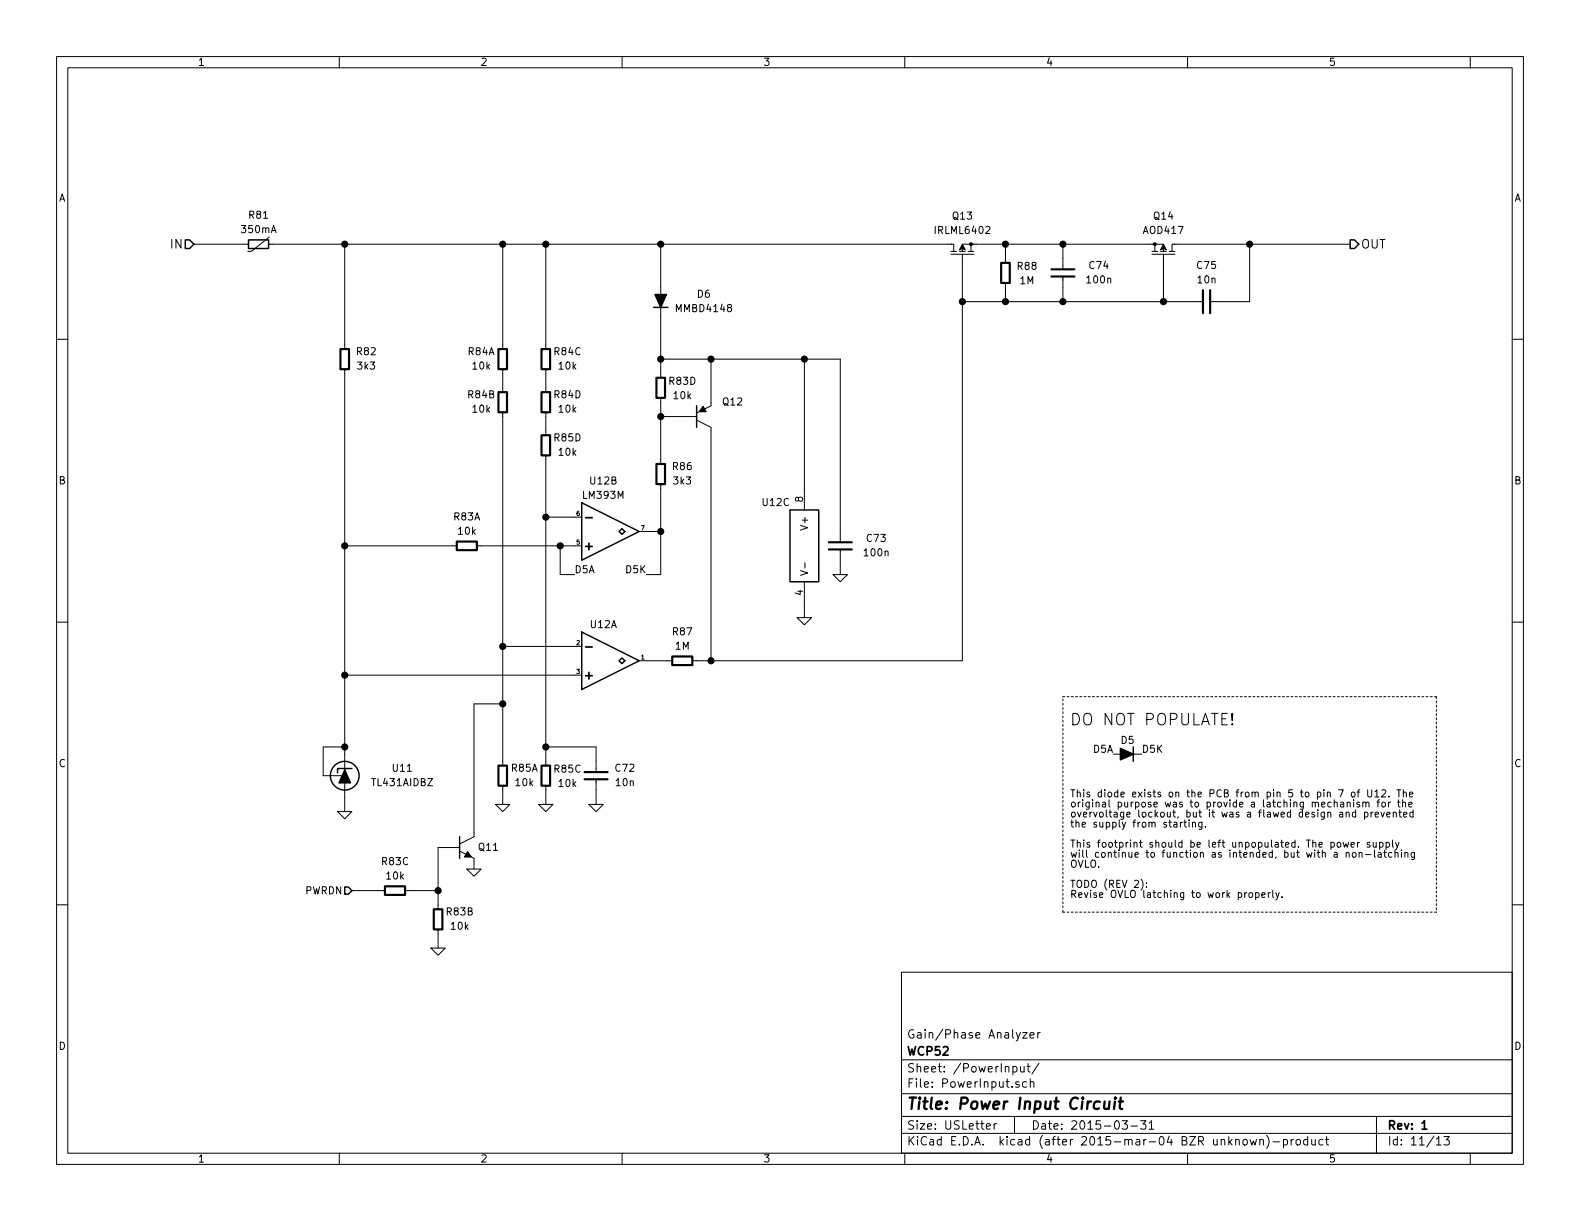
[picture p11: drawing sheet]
<svg xmlns="http://www.w3.org/2000/svg" width="279mm" height="216mm" viewBox="0 0 279 216" stroke-linecap="round" stroke-linejoin="round" font-family="sans-serif">
<g fill="none" stroke="#000" stroke-width=".18">
<path d="M10 10h259.4v195.9h-259.4zM12 12h255.4v191.9h-255.4zM60 10v2M110 10v2M160 10v2M210 10v2M260 10v2M10 60h2M34.3 43.2h9.6M47.5 43.2h120.8M47.6 41.9l-3.2 2.6h-.6M61 43.2v18.5"/>
<path d="M88.9 43.2v18.5M96.5 43.2v18.5M116.8 43.2v8.9M116.8 54.4v12.4M168.1 43.2h.6v1.3M168.1 45h4.1M168.1 44.5h1.1M169.7 44.5h1M170.2 45v71.8h-47.8M170.2 53.3h42.5M171.2 44.5h1M171.7 43.2v1.3"/>
<path d="M172.1 43.2h31.7M172.2 43.2h-2v1.3M177.8 43.2v3.3M177.8 50v3.3M188 43.2v4.4M188 48.9v4.4M203.7 43.2h2v1.3M203.7 45h4.1M203.7 44.5h1M204.2 43.2v1.3M205.2 44.5h1M205.7 45v8.3"/>
<path d="M206.8 44.5h1M207.6 43.2h31.2M207.8 43.2h-.5v1.3M221 43.2v10.1h-7M267.4 60h2M61 65.3v78.2M88.9 65.3v4M88.9 72.9v62.5M96.5 65.3v4M96.5 72.9v4.1M116.8 70.4v11.6M116.8 73.7h6.4"/>
<path d="M116.8 63.5h31.8v32.4M123.2 74.3l2.5 1.3v41.2M125.7 63.5v8.3l-2.5 1.2M142.2 63.5v26.7M61 96.5h19.8M84.3 96.5h18.6M96.5 91.4h6.4M96.5 80.5v54.9M99.1 96.5v5.1h2.5M113 94h3.8M116.8 85.6v16h-2.5M142.3 99.5v1"/>
<path d="M148.6 97.2v4.4M10 110h2M61 119.4h41.9M88.9 114.3h14M113 116.8h5.9M141 109.2h2.5l-1.3 1.3zM141.6 100.9l1.2 .4-1.2 .4M142.2 102.9v6.3M147.3 101.6h2.6l-1.3 1.3zM267.4 110h2M61 132.1h-3.9v5.1h3.9M88.9 138.9v3.3"/>
<path d="M88.9 124.5h-5.1v23.5l-2.5 1.2M96.5 138.9v3.3M96.5 132.1h8.9v4.4M105.4 137.8v4.4M196.8 133.4h1.3M200.4 133.4h1.5M217.9 128l.1 .1-.1 .1-.1-.1 .1-.1v.2M217.9 126.1v1.3l.1-1.2-.1-.1-.1 .1 .1 1.2M236.7 139.6h.8l-.5 1.3M240.5 139.6l-.3 .2v1.1M241.9 139.6v1.1l.2 .2h.2l.3-.2v-1.1M244.3 139.8l.5-.2 .2 .2 .1 .2-.8 .9h.8"/>
<path d="M247 139.6h.7M247.4 139.6v1.3M248.2 139.6v1.3M10 160h2M59.7 143.5h2.5l-1.2 1.3zM62.2 157.5h5.9M71.6 157.5h5.9M81.3 150.5l2.5 1.3v1.9M81.3 149.9h-3.8v10.9M82.5 153.7h2.6l-1.3 1.2zM87.6 142.2h2.6l-1.3 1.3zM95.2 142.2h2.6l-1.3 1.3z"/>
<path d="M104.1 142.2h2.6l-1.3 1.3zM201.8 155.4a1.51 1.51 0 0 1 0 2M202.7 156.8v.1M202.7 156.1v.1M208.7 145.4v.9M209.1 145.4l-.4 .2M209.5 145v1.1l.3 .2M210.3 145.4v.9M210.9 145.5l.1-.1 .4 .1v.8M210.9 145.4v.9M212.5 145.4v1.2h-.5M212.5 145.5l-.3-.1-.2 .2 .1 .6h.4"/>
<path d="M213.2 146.1v.2M221 157.9l.3-.1 .2 .3v.3l-.2 .3-.3-.1-.1-.2zM222 157.9l.4-.1 .3 .3-.2 .5h-.5M222 157.8v1.3M223.1 158.3l.6-.2v-.2l-.4-.1-.2 .2 .1 .6h.5M224.3 157.8v.9M224.6 157.8l-.3 .3M225.1 157.4v1.1l.1 .2M225.6 157.8l.3 .9M226.2 157.8l-.4 1.2-.2 .1M226.7 158.6v.1M235.9 150.8h.5l.1 .8"/>
<path d="M236.5 151l-.6 .2v.1l.2 .3 .4-.1M236.5 149.1l.4-.2 .2 .3v.4l-.2 .2-.4-.1zM237.1 141.9h.5v.8M237.5 148.9l.3 .9 .2-.6 .3 .6 .2-.9M237.6 142.1l-.5 .2-.1 .1 .2 .3 .4-.1M238 143.7l.2-.1 .3 .1 .1 .8M238 150.9l.2-.2 .3 .1 .1 .8M238 143.6v.9M238 150.7v.9M238.2 142l.2-.2 .3 .1 .1 .8M238.2 141.8v.9M238.9 149.4l.6-.1-.1-.3-.3-.1-.2 .2 .1 .6h.4"/>
<path d="M239 140.2l.2-.1 .3 .1 .1 .5-.1 .1-.3 .1-.2-.1zM239.2 150.9l.3-.2 .3 .3v.3l-.3 .3-.3-.1zM239.4 141.4v.1M239.4 141.8v.9M239.7 143.7l-.3-.1-.3 .3 .1 .5h.5M239.7 143.2v1.3M240 140.1h.5M240.1 148.9v.9M240.3 150.9l.2-.2 .3 .1 .1 .8M240.3 150.7v.9M240.4 141.9l-.3-.1-.2 .2 .1 .2 .4 .1v.3h-.5M240.4 148.9l-.3 .3"/>
<path d="M241 142l.2-.2 .3 .1v.8M241 141.8v.9M241.3 143.7l.4-.1 .2 .3-.1 .5h-.5M241.3 143.6v1.3M241.5 151.1h.9M241.5 142l.2-.2 .3 .1 .1 .8M242.2 149l-.3-.1-.1 .2v.2l.4 .1v.3h-.4M242.4 143.6v.9M242.8 143.6l-.4 .3M242.8 148.9l.1 .8 .3 .1 .2-.1M243.1 150.3v1.1l.1 .2M243.1 140l.4-.4v1.3"/>
<path d="M243.1 140.9h.7M243.2 144l.6-.1-.1-.2-.3-.1-.2 .2v.6h.5M243.4 148.9v.9M243.5 141.8h.5M243.7 150.8h.5v.8M244 141.4l-.3 .2v1.1M244 149l.3-.1 .3 .3-.2 .5h-.4M244 148.9v1.3M244.2 143.6l.3 .9 .3-.9M244.2 151l-.5 .2v.1l.1 .3 .4-.1M244.4 142l.2-.2 .3 .2 .1 .4-.1 .2-.3 .1-.2-.1zM244.7 150.7h.5"/>
<path d="M244.9 150.3v1.1l.3 .2M245.1 149l.4-.1 .2 .3-.1 .5h-.5M245.1 148.9v1.3M245.2 144l.6-.1v-.2l-.4-.1-.2 .2 .1 .6h.5M245.5 141.8v.9M245.6 140.8v.1M245.9 141.8l-.4 .3M246.1 150.8l-.3-.1-.3 .3 .1 .5h.5M246.3 148.5v1.1l.1 .2M246.4 143.7l.2-.1 .3 .1v.8M246.4 143.6v.9M246.7 150.9l.2-.2 .3 .1v.8"/>
<path d="M246.7 150.3v1.3M246.8 148.9l.3 .9M247.1 141.8h.5M247.3 141.4v1.1l.3 .2M247.3 143.6h.5M247.4 148.9l-.4 1.2-.2 .1M247.5 143.2v1.1l.3 .2M247.8 150.3v.1M247.8 150.7v.9M248 142l.2-.2 .3 .1 .1 .8M248 141.4v1.3M248.2 140.2l.1-.1h.3l.1 .8"/>
<path d="M248.2 144l.6-.1-.1-.2-.3-.1-.2 .2 .1 .6h.4M248.4 150.9l.2-.2 .3 .1 .1 .8M248.4 150.7v.9M249.1 142.3l.6-.2v-.2l-.4-.1-.2 .2 .1 .6h.5M249.3 140.5l.5-.1v-.3h-.4l-.1 .1v.6h.5M249.9 143.7l-.4-.1-.2 .3 .1 .5h.5M249.9 143.2v1.3M250.1 150.7v1.2h-.5M250.1 150.8l-.3-.1-.3 .3 .1 .5h.5M267.4 160h2M76.2 167.6h2.5l-1.2 1.3zM77.5 164.3v3.3"/>
<path d="M159.4 171.9h108v32h-108zM159.4 197.4h108M159.4 193.4h108M159.4 187.4h108M174.4 199.2l.7-.2v-.2l-.4-.1-.3 .2 .1 .7h.6M175.8 198.7v1M176.2 198.7l-.4 .3M179.1 188.6h.5l.2 .2-.1 .7h-.6M179.4 197.4v3M180.2 191.3a.37 .37 0 0 0-.6 .2l.1 .2 .5 .1 .1 .2-.3 .3-.4-.1M180.5 188.6v.9l.4 .1 .2-.2M180.8 182.6h.8l-.8 1h.8"/>
<path d="M181.1 188.6v1M181.5 191.3h-.4l-.3 .2 .1 .6 .2 .2 .4-.1M181.6 188.6h.6M181.8 188.1v1.3l.4 .2M182.1 183.1l.8-.2-.1-.2-.4-.1-.3 .2 .1 .7h.6M182.2 191.4l.2-.1h.4v1M182.2 190.8v1.5M183.5 182.6v1M183.7 188l-1.2 1.9M183.9 182.6l-.4 .3M198.4 198.2h1l-.5 .6 .4 .1v.6l-.2 .2-.7-.2M200 199.1h1.1"/>
<path d="M201.7 198.2h.9l-.5 .6 .5 .1v.6l-.2 .2-.7-.2M203.2 198.6l.4-.4v1.5M203.2 199.7h.9M243.4 197.4v6.5M60 203.9v2M110 203.9v2M159.4 200.4h108M160 203.9v2M210 203.9v2M219.9 201.6l.2-.1 .4 .1 .1 .6-.2 .2-.3 .1-.2-.2zM221.1 201.5l.3 1 .2-.7 .3 .7 .3-1M222.8 201.6l.2-.1h.4v1"/>
<path d="M222.8 201.5v1M224 200.8a1.71 1.71 0 0 1 0 2.2M225.1 201.9h1.2M227 201.5h.4l.3 .3-.1 .6h-.6M227 201.5v1.5M228.3 201.5v1M228.8 201.5l-.5 .3M229.3 201.6l.2-.1 .4 .1 .1 .6-.2 .2-.3 .1-.2-.2zM231.2 201.5h-.4l-.3 .3 .1 .5 .2 .2 .4-.1M231.2 201v1.5M232 201.5v.9l.4 .1 .2-.2M232.6 201.5v1"/>
<path d="M233.9 201.5h-.4l-.3 .3 .1 .5 .2 .2 .4-.1M234.4 201.5h.5M234.6 201v1.3l.3 .2M254 201.4l.4-.4v1.5M254 202.5h.9M255.3 201h1l-.5 .5 .4 .2v.6l-.2 .2-.7-.2M260 203.9v2"/>
</g>
<path d="M251.5 199.7h.8" fill="none" stroke="#000" stroke-width=".3"/>
<path d="M195.4 194.8l-.1 1.2a.56 .56 0 0 0 .8-.1M196.2 194.8l-.1 1.3M197.2 194.8l-.2 1.3M197.2 194.1v.2l.1-.1-.1-.1v.2M197.8 194.8h.8M198.2 194.1l-.2 1.7 .1 .2 .4 .1" fill="none" stroke="#000" stroke-width=".41"/>
<g fill="none" stroke="#000" stroke-width=".25">
<path d="M32.8 42.4h.7l.8 .8-.8 .7h-.7zM43.9 42.4h3.6v1.5h-3.6zM115.6 54.4h2.5M238.8 42.4h.7l.8 .8-.8 .7h-.7zM123.2 71.8v3.8M102.9 88.9l10.1 5.1-10.1 5.1zM109.5 94l.5-.5 .5 .5-.5 .5zM139.7 90.2h5.1v12.7h-5.1zM102.9 111.8l10.1 5-10.1 5.1zM109.5 116.8l.5-.5 .5 .5-.5 .5zM62.2 135.9h-2.5v.8M200.4 132.1v2.5"/>
<path d="M61 156.8h.6l.6 .7-.6 .6h-.6zM81.3 148v3.8"/>
<circle cx="61" cy="137.2" r="2.54"/>
</g>
<g fill="#000" stroke="#000" stroke-width=".25">
<path d="M115.8 52.1h2.1l-1.1 2.3zM124.3 71.9l.5 .9h-1.1zM61 136.1l1 2.3h-2.1zM198.1 132.3l2.3 1.1-2.3 1zM82.7 150.6l.6 .9h-1.1z"/>
<circle cx="61" cy="43.2" r=".51"/>
<circle cx="88.9" cy="43.2" r=".51"/>
<circle cx="96.5" cy="43.2" r=".51"/>
<circle cx="116.8" cy="43.2" r=".51"/>
<circle cx="170.2" cy="53.3" r=".51"/>
<circle cx="177.8" cy="43.2" r=".51"/>
<circle cx="177.8" cy="53.3" r=".51"/>
<circle cx="188" cy="53.3" r=".51"/>
<circle cx="188" cy="43.2" r=".51"/>
<circle cx="205.7" cy="53.3" r=".51"/>
<circle cx="221" cy="43.2" r=".51"/>
<circle cx="116.8" cy="63.5" r=".51"/>
<circle cx="116.8" cy="73.7" r=".51"/>
<circle cx="125.7" cy="63.5" r=".51"/>
<circle cx="142.2" cy="63.5" r=".51"/>
<circle cx="61" cy="96.5" r=".51"/>
<circle cx="96.5" cy="91.4" r=".51"/>
<circle cx="99.1" cy="96.5" r=".51"/>
<circle cx="116.8" cy="94" r=".51"/>
<circle cx="61" cy="119.4" r=".51"/>
<circle cx="88.9" cy="114.3" r=".51"/>
<circle cx="125.7" cy="116.8" r=".51"/>
<circle cx="61" cy="132.1" r=".51"/>
<circle cx="88.9" cy="124.5" r=".51"/>
<circle cx="96.5" cy="132.1" r=".51"/>
<circle cx="77.5" cy="157.5" r=".51"/>
</g>
<g fill="none" stroke="#000" stroke-width=".38">
<path d="M177 46.5h1.6v3.5h-1.6zM185.9 48.9h4.1M185.9 47.6h4.1M212.7 51.3v4.1M214 51.3v4.1M60.2 61.7h1.5v3.6h-1.5zM88.1 61.7h1.6v3.6h-1.6zM88.1 69.3h1.6v3.6h-1.6zM95.8 61.7h1.5v3.6h-1.5zM95.8 69.3h1.5v3.6h-1.5zM95.8 77h1.5v3.5h-1.5zM116.1 66.8h1.5v3.6h-1.5z"/>
<path d="M80.8 95.8h3.5v1.5h-3.5zM116.1 82h1.5v3.6h-1.5zM146.6 97.2h4M146.6 95.9h4M118.9 116.1h3.5v1.5h-3.5zM88.1 135.4h1.6v3.5h-1.6zM95.8 135.4h1.5v3.5h-1.5zM103.4 137.8h4M103.4 136.5h4M68.1 156.7h3.5v1.5h-3.5zM76.7 160.8h1.5v3.5h-1.5z"/>
</g>
<g fill="#000" stroke="#000" stroke-width=".18">
<path d="M170.2 43.2l.5 1-.5-.3-.5 .3zM205.7 43.2l.5 1-.5-.3-.5 .3z"/>
<circle cx="171.7" cy="43.2" r=".25"/>
<circle cx="204.2" cy="43.2" r=".25"/>
</g>
<path d="M188 123.2h66M254 123.2v38.1M188 161.3v-38.1M254 161.3h-66" fill="none" stroke="#000" stroke-width=".18" stroke-dasharray=".3 .4"/>
<g font-size="2.8">
<text x="189.2" y="128.3">DO NOT POPULATE!</text>
<text x="160.4" y="196.2">Title: Power Input Circuit</text>
</g>
<g font-size="2.1">
<text x="30.2" y="43.9">IN</text>
<text x="240.7" y="43.9">OUT</text>
<text x="103.8" y="92.2">-</text>
<text x="103.5" y="97.3">+</text>
<text x="103.8" y="115.1">-</text>
<text x="103.5" y="120.1">+</text>
<text x="160.4" y="183.6">Gain/Phase Analyzer</text>
<text x="160.4" y="189.6">Sheet: /PowerInput/</text>
<text x="160.4" y="186.6">WCP52</text>
<text x="160.4" y="192.3">File: PowerInput.sch</text>
<text x="160.4" y="202.5">KiCad E.D.A. kicad (after 2015-mar-04 BZR unknown)-product</text>
<text x="160.4" y="199.7">Size: USLetter</text>
<text x="182.4" y="199.7">Date: 2015-03-31</text>
<text x="245.4" y="199.7">Rev: 1</text>
<text x="245.4" y="202.5">Id: 11/13</text>
</g>
<g font-size="1.8">
<text x="35" y="11.6">1</text>
<text x="85" y="11.6">2</text>
<text x="135" y="11.6">3</text>
<text x="185" y="11.6">4</text>
<text x="235" y="11.6">5</text>
<text x="10.4" y="35.6">A</text>
<text x="267.8" y="35.6">A</text>
<text x="42.8" y="41.2">350mA</text>
<text x="44.1" y="38.7">R81</text>
<text x="165.5" y="41.4">IRLML6402</text>
<text x="168.5" y="38.8">Q13</text>
<text x="202.3" y="41.4">AOD417</text>
<text x="204.1" y="38.8">Q14</text>
<text x="180" y="47.7">R88</text>
<text x="192.7" y="47.5">C74</text>
<text x="211.7" y="47.5">C75</text>
<text x="123.3" y="52.6">D6</text>
<text x="180.4" y="50.2">1M</text>
<text x="192.3" y="50.1">100n</text>
<text x="211.8" y="50.1">10n</text>
<text x="119.8" y="55.2">MMBD4148</text>
<text x="63.1" y="62.8">R82</text>
<text x="63.3" y="65.3">3k3</text>
<text x="82.8" y="62.8">R84A</text>
<text x="83.6" y="65.3">10k</text>
<text x="98.1" y="62.8">R84C</text>
<text x="98.9" y="65.3">10k</text>
<text x="82.8" y="70.4">R84B</text>
<text x="98.1" y="70.4">R84D</text>
<text x="118.4" y="68">R83D</text>
<text x="119.2" y="70.6">10k</text>
<text x="127.9" y="71.7">Q12</text>
<text x="83.6" y="72.9">10k</text>
<text x="98.9" y="72.9">10k</text>
<text x="98.1" y="78">R85D</text>
<text x="98.9" y="80.6">10k</text>
<text x="119" y="83.1">R86</text>
<text x="10.4" y="85.6">B</text>
<text x="103.2" y="88.2">LM393M</text>
<text x="104.4" y="85.6">U12B</text>
<text x="119.2" y="85.6">3k3</text>
<text x="134.9" y="89.5">U12C</text>
<text x="142" y="88.7" transform="rotate(-90 142 88.7)">8</text>
<text x="267.8" y="85.6">B</text>
<text x="80.3" y="92">R83A</text>
<text x="81.1" y="94.5">10k</text>
<text x="142.9" y="93.4" transform="rotate(-90 142.9 93.4)">V+</text>
<text x="153.3" y="95.8">C73</text>
<text x="101.6" y="101.3">D5A</text>
<text x="110.8" y="101.3">D5K</text>
<text x="152.9" y="98.3">100n</text>
<text x="142" y="105.3" transform="rotate(-90 142 105.3)">4</text>
<text x="104.4" y="111">U12A</text>
<text x="119" y="112.3">R87</text>
<text x="119.4" y="114.9">1M</text>
<text x="198.3" y="131.5">D5</text>
<text x="10.4" y="135.6">C</text>
<text x="69.5" y="136.4">U11</text>
<text x="90.4" y="136.4">R85A</text>
<text x="98.1" y="136.6">R85C</text>
<text x="108.9" y="136.4">C72</text>
<text x="193.3" y="133.1">D5A</text>
<text x="201.9" y="133.1">D5K</text>
<text x="267.8" y="135.6">C</text>
<text x="65.9" y="139">TL431AIDBZ</text>
<text x="91.2" y="139">10k</text>
<text x="98.9" y="139.1">10k</text>
<text x="109" y="139">10n</text>
<text x="189.2" y="141">This diode exists on the PCB from pin 5 to pin 7 of U12. The</text>
<text x="189.2" y="142.7">original purpose was to provide a latching mechanism for the</text>
<text x="189.2" y="144.5">overvoltage lockout, but it was a flawed design and prevented</text>
<text x="189.2" y="146.3">the supply from starting.</text>
<text x="189.2" y="149.9">This footprint should be left unpopulated. The power supply</text>
<text x="67.6" y="153">R83C</text>
<text x="68.4" y="155.5">10k</text>
<text x="84.7" y="150.4">Q11</text>
<text x="189.2" y="151.6">will continue to function as intended, but with a non-latching</text>
<text x="189.2" y="153.4">OVLO.</text>
<text x="53.9" y="158.1">PWRDN</text>
<text x="79" y="161.8">R83B</text>
<text x="189.2" y="157">TODO (REV 2):</text>
<text x="189.2" y="158.8">Revise OVLO latching to work properly.</text>
<text x="79.8" y="164.4">10k</text>
<text x="10.4" y="185.6">D</text>
<text x="267.8" y="185.6">D</text>
<text x="35" y="205.5">1</text>
<text x="85" y="205.5">2</text>
<text x="135" y="205.5">3</text>
<text x="185" y="205.5">4</text>
<text x="235" y="205.5">5</text>
</g>
<g font-size="1.1">
<text x="102" y="91.2">6</text>
<text x="113.4" y="93.7">7</text>
<text x="102" y="96.3">5</text>
<text x="102" y="114">2</text>
<text x="102" y="119.1">3</text>
<text x="113.4" y="116.6">1</text>
</g>
</svg>
